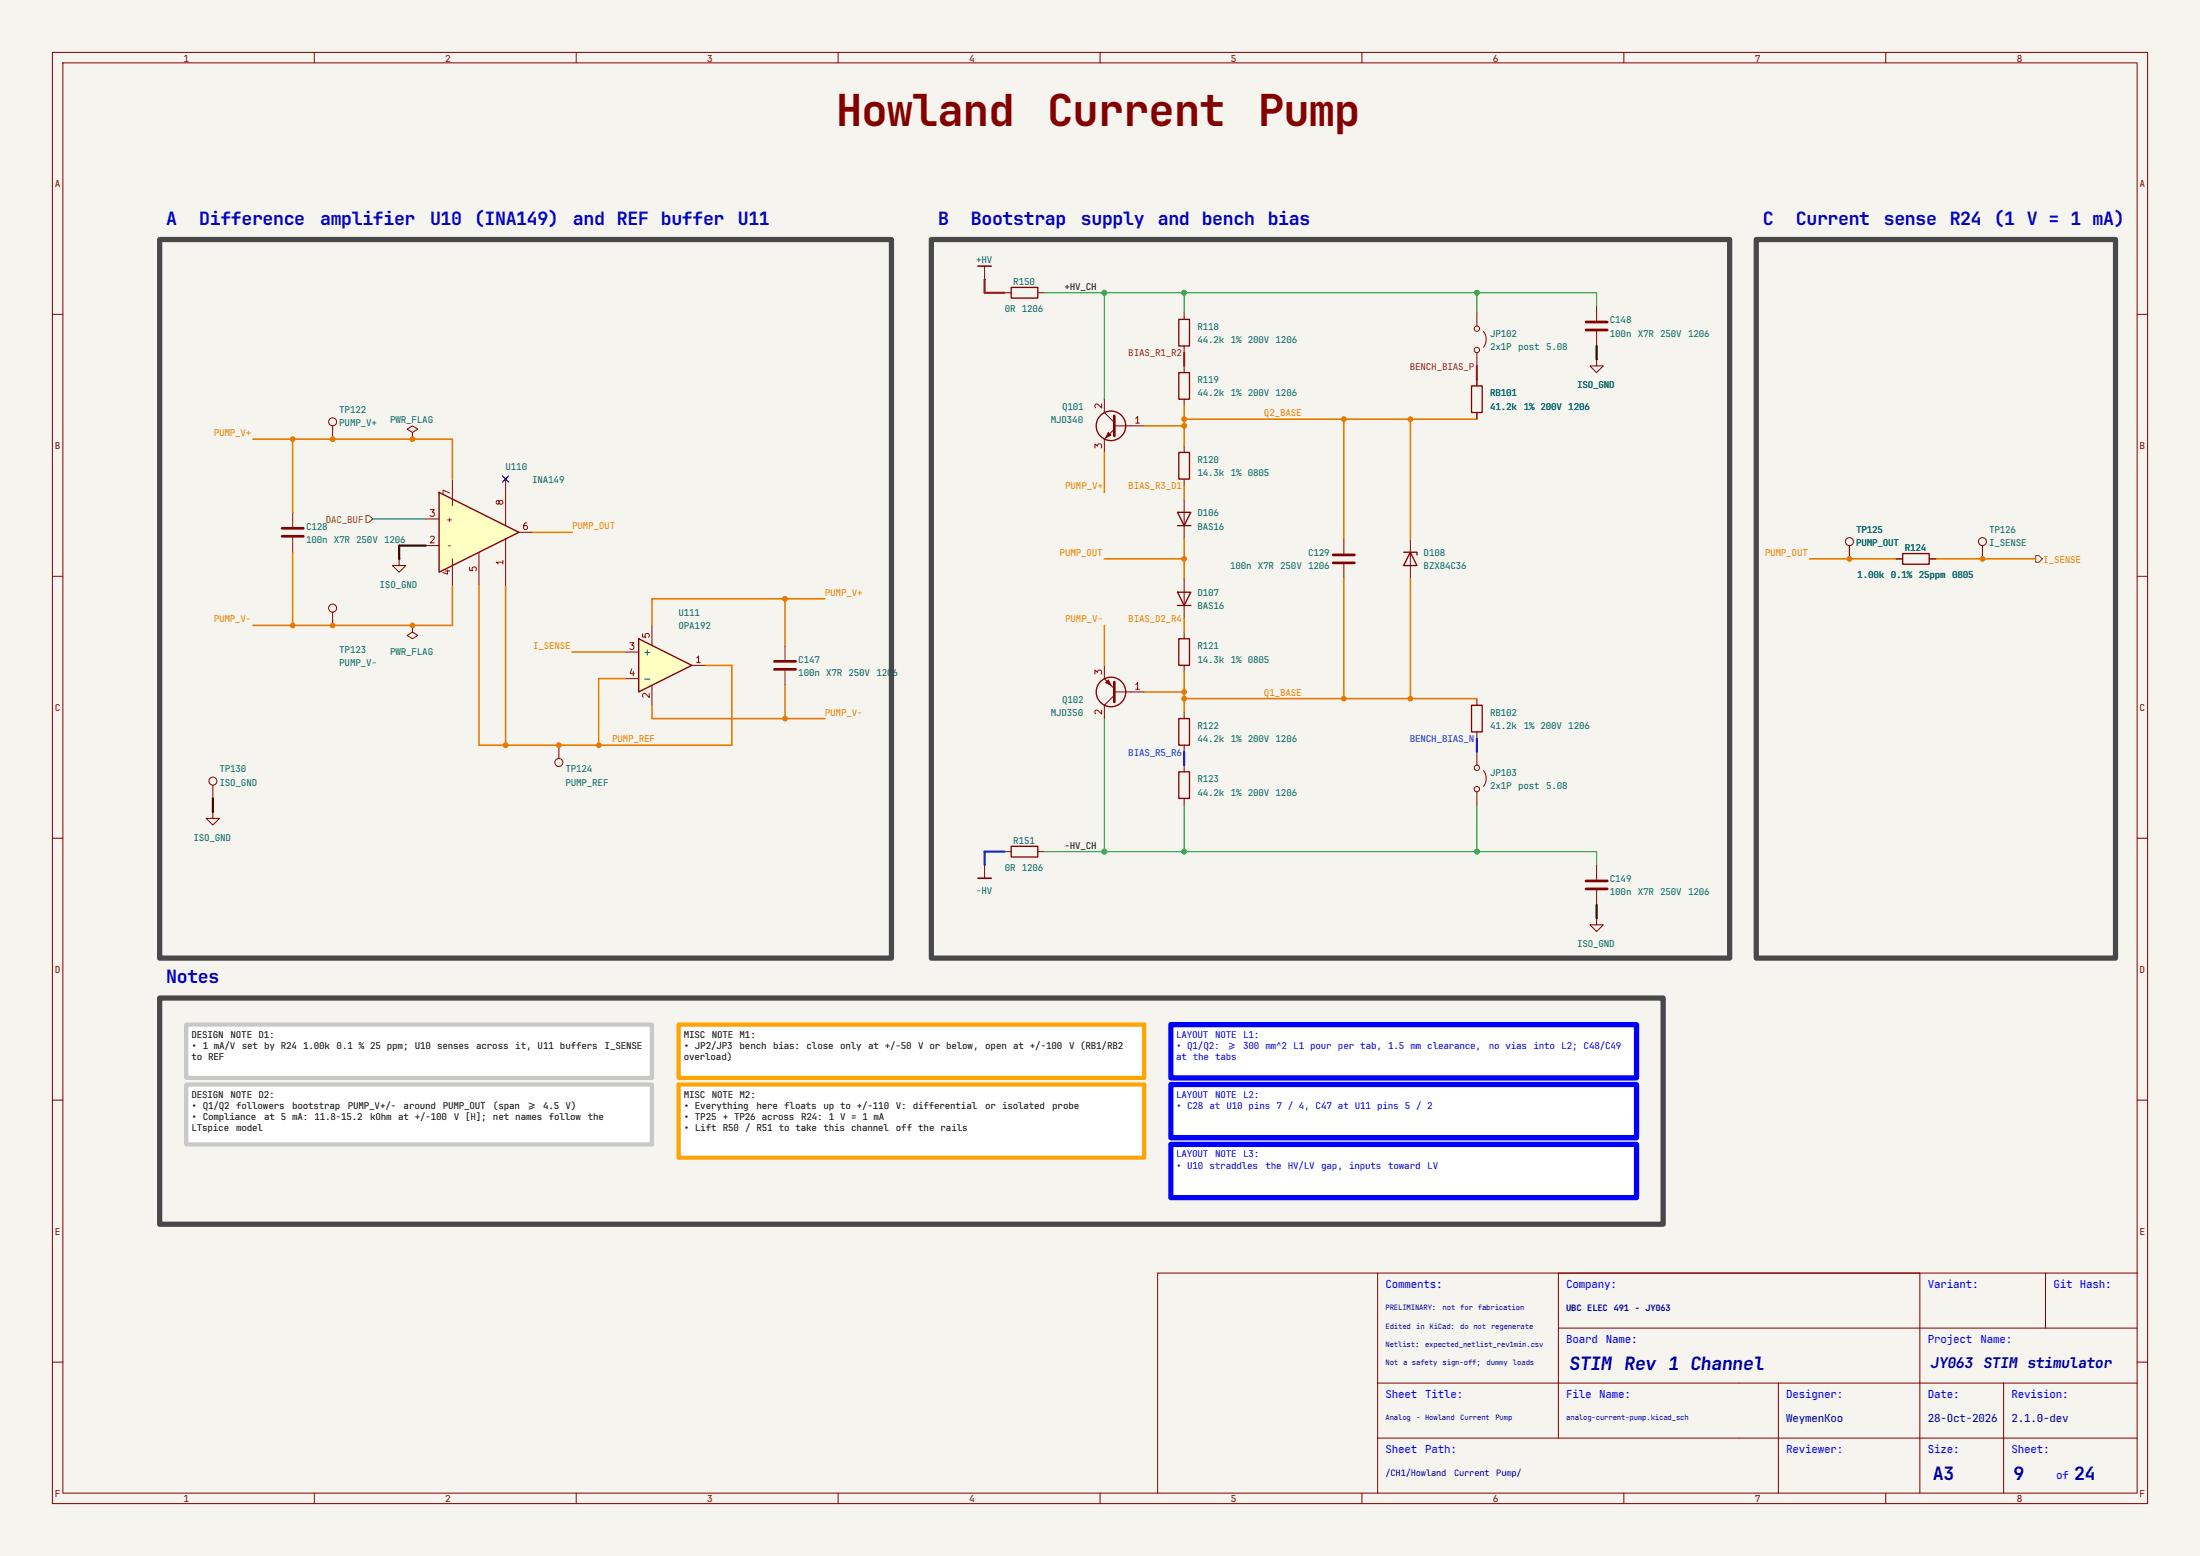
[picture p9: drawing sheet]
<svg xmlns="http://www.w3.org/2000/svg" width="420mm" height="297mm" viewBox="0 0 420 297" stroke-linecap="round" stroke-linejoin="round" font-family="sans-serif">
<path d="M0 0h420v297h-420z" fill="#f5f4ef" stroke="#f5f4ef" stroke-width=".19"/>
<g fill="none" stroke="#840000" stroke-width=".19">
<path d="M10 10h400v277h-400zM12 12h396v273h-396zM60 10v2M110 10v2M160 10v2M210 10v2M260 10v2M310 10v2M360 10v2M10 60h2M408 60h2M10 110h2"/>
<path d="M408 110h2M10 160h2M408 160h2M10 210h2M408 210h2M263 243v42M297.5 253.5h110.5M297.5 243v31.5M366.5 243v42M390.5 243v10.5M408 243h-187v42M10 260h2"/>
<path d="M263 274.5h145M263 264h145M339.5 264v21M382.5 264v21M408 260h2M60 285v2M110 285v2M160 285v2M210 285v2M260 285v2M310 285v2M360 285v2"/>
</g>
<g fill="#fff">
<path d="M223.5 207h88.9v10.2h-88.9z"/>
<path d="M223.5 195.6h88.9v10.1h-88.9z"/>
<path d="M35.6 195.6h88.9v10.1h-88.9z"/>
<path d="M223.5 218.4h88.9v10.2h-88.9z"/>
<path d="M129.5 195.6h88.9v10.1h-88.9z"/>
<path d="M129.5 207h88.9v14h-88.9z"/>
<path d="M35.6 207h88.9v11.4h-88.9z"/>
</g>
<g fill="none" stroke="#840000" stroke-width=".19">
<path d="M63.5 81.3v2.5M78.7 82.6l1.1-.7-1.1-.6-1 .6 1 .7v1.2M78.7 83.8h.1M78.7 119.4v1.3l1.1 .6-1.1 .6-1-.6 1-.6M78.7 119.4h.1M378.5 104.1v2.6M149.9 123.2v2.8M149.9 128v2.8M210.8 127v2.5l1.9 1.9M212.7 132.1h5.7M212.7 132.7l-1.9 1.9v2.6M106.7 142.2v2.6"/>
<path d="M226.1 146.1v1.2M226.1 152.4v1.3"/>
<circle cx="63.5" cy="80.5" r=".76"/>
<circle cx="378.5" cy="103.4" r=".76"/>
<circle cx="106.7" cy="145.5" r=".76"/>
</g>
<path d="M147.8 126.2h4.1M147.8 127.8h4.1M212.7 130.2v3.8" fill="none" stroke="#840000" stroke-width=".51"/>
<g fill="none" stroke="#840000" stroke-width=".25">
<path d="M225 147.3h2.1v5.1h-2.1z"/>
<circle cx="212.1" cy="132.1" r="2.82"/>
</g>
<path d="M211.6 129.8l.5 1-1-.5z" fill="#840000" stroke="#840000" stroke-width=".19"/>
<path d="M121.9 121.9l10.2 5.1-10.2 5.1z" fill="#ffffc2"/>
<path d="M121.9 121.9l10.2 5.1-10.2 5.1z" fill="none" stroke="#840000" stroke-width=".25"/>
<path d="M124.5 119.4v3.8M119.4 124.5h2.5M119.4 129.5h2.5M124.5 130.8v3.8M132.1 127h2.5" fill="none" stroke="#840000" stroke-width=".19"/>
<path d="M83.8 94l15.3 7.6-15.3 7.6z" fill="#ffffc2"/>
<g fill="none" stroke="#840000" stroke-width=".25">
<path d="M193 54.9h5.1v2h-5.1zM225 71.1h2.1v5.1h-2.1zM225 61h2.1v5h-2.1zM280.9 73.7h2.1v5h-2.1zM83.8 94l15.3 7.6-15.3 7.6zM224.8 97.8h2.5l-1.2 2.5zM225 86.4h2.1v5h-2.1zM224.8 113h2.5l-1.2 2.6zM224.8 100.3h2.5M224.8 115.6h2.5M268 105.4h2.5v.5M269.2 105.4l1.3 2.6h-2.5z"/>
<path d="M363.2 105.7h5.1v2h-5.1zM225 121.9h2.1v5.1h-2.1zM225 137.2h2.1v5h-2.1zM280.9 134.6h2.1v5.1h-2.1zM193 161.5h5.1v2.1h-5.1z"/>
<circle cx="212.1" cy="81.3" r="2.82"/>
</g>
<g fill="none" stroke="#840000" stroke-width=".19">
<path d="M188 53.3h.1M188 50.8v2.5M191.8 55.9h1.2M198.1 55.9h1.3M226.1 59.7v1.3M281.9 59.7v2.5M304.8 58.4v2.8M210.8 76.2v2.5l1.9 1.9M226.1 66v1.3M226.1 69.9v1.2M226.1 76.2v1.3M281.9 67.3v2.6"/>
<path d="M281.9 72.4v1.3M281.9 78.7v1.3M283.2 63.2a2.54 2.54 0 0 1 0 3.1M304.8 68.6v1.3h1.3l-1.3 1.2-1.3-1.2h1.3M304.8 68.6h.1M304.8 63.2v2.8M55.9 97.8v2.8M81.3 99.1h2.5M86.4 91.4v5.1M96.1 91.1l.8 .7M96.5 91.4v8.9M96.9 91.1l-.8 .7"/>
<path d="M212.7 81.3h5.7M212.7 81.9l-1.9 1.9v2.6M226.1 85.1v1.3M226.1 91.4v1.3M226.1 95.3v7.6M55.9 102.6v2.8M63.5 116.8v2.6M76.2 106.7v1.3h1.3l-1.3 1.2-1.3-1.2h1.3M76.2 106.7h.1M81.3 104.1h2.5M86.4 106.7v5.1M91.4 105.4v6.4"/>
<path d="M96.5 102.9v8.9M99.1 101.6h2.5M226.1 110.5v7.6M256.5 102.9v2.8M256.5 107.7v2.8M269.2 102.9v7.6M353.1 104.1v2.6M361.9 106.7h1.3M368.3 106.7h1.3M226.1 120.7v1.2M226.1 127v1.3M226.1 135.9v1.3"/>
<path d="M281.9 133.4v1.2M281.9 139.7v1.3M40.6 154.9v1.3h1.3l-1.3 1.3-1.2-1.3h1.2M40.6 154.9h.1M40.6 149.9v2.5M226.1 142.2v1.3M281.9 143.5v2.6M281.9 151.1v2.6M283.2 147.1a2.54 2.54 0 0 1 0 3M188 165.1h.1M188 165.1v2.5M191.8 162.6h1.2"/>
<path d="M198.1 162.6h1.3M304.8 175.3v1.2h1.3l-1.3 1.3-1.3-1.3h1.3M304.8 175.3h.1M304.8 165.1v2.8M304.8 169.9v2.8"/>
<circle cx="281.9" cy="66.8" r=".51"/>
<circle cx="281.9" cy="62.7" r=".51"/>
<circle cx="63.5" cy="116.1" r=".76"/>
<circle cx="353.1" cy="103.4" r=".76"/>
<circle cx="40.6" cy="149.1" r=".76"/>
<circle cx="281.9" cy="150.6" r=".51"/>
<circle cx="281.9" cy="146.6" r=".51"/>
</g>
<path d="M212.7 79.4v3.8M302.8 61.5h4M302.8 63h4M53.8 100.8h4.1M53.8 102.4h4.1M254.5 105.9h4.1M254.5 107.4h4.1M302.8 169.7h4M302.8 168.1h4" fill="none" stroke="#840000" stroke-width=".51"/>
<path d="M186.7 50.8h2.5M186.7 167.6h2.5" fill="none" stroke="#840000" stroke-width=".3"/>
<path d="M211.6 82.6l.5 .5-1 .5z" fill="#840000" stroke="#840000" stroke-width=".19"/>
<path d="M69.8 98.4h.7l.6 .7-.6 .6h-.7zM388.6 106h.7l.6 .7-.6 .6h-.7z" fill="none" stroke="#725600" stroke-width=".19"/>
<g fill="none" stroke="#e67800" stroke-width=".3">
<path d="M226.1 77.5v7.6M48.3 83.8h38.1v7.6M55.9 83.8v14M210.8 86.4v7.6M218.4 81.3h7.7M226.1 92.7v2.6M226.1 80h55.8M256.5 80v22.9M269.2 80v22.9M55.9 105.4v14M86.4 111.8v7.6h-38.1M91.4 111.8v30.4h48.3v-15.2h-5.1"/>
<path d="M96.5 111.8v30.4M101.6 101.6h7.6M149.9 114.3v8.9M157.5 114.3h-33v5.1M210.8 106.7h15.3M210.8 119.4v7.6M226.1 102.9v7.6M226.1 118.1v2.6M256.5 110.5v22.9M269.2 110.5v22.9M345.4 106.7h16.5M369.6 106.7h19"/>
<path d="M109.2 124.5h10.2M119.4 129.5h-5.1v12.7M124.5 134.6v2.6h33M149.9 130.8v6.4M218.4 132.1h7.7M226.1 133.4h55.8M226.1 128.3v7.6"/>
</g>
<path d="M199.4 55.9h105.4v2.5M210.8 55.9v20.3M226.1 55.9v3.8M281.9 55.9v3.8M71.1 99.1h10.2M210.8 137.2v25.4M226.1 153.7v8.9M281.9 153.7v8.9M199.4 162.6h105.4v2.5" fill="none" stroke="#009600" stroke-width=".19"/>
<path d="M188 53.3v2.6h3.8M226.1 67.3v2.6M281.9 69.9v2.5" fill="none" stroke="#d40020" stroke-width=".41"/>
<path d="M226.1 143.5v2.6M281.9 141v2.5M191.8 162.6h-3.8v2.5" fill="none" stroke="#003cd2" stroke-width=".41"/>
<path d="M304.8 66v2.6M81.3 104.1h-5.1v2.6M40.6 152.4v2.5M304.8 172.7v2.6" fill="none" stroke="#000" stroke-width=".41"/>
<path d="M95.9 90.8l1.2 1.2M97.1 90.8l-1.2 1.2" fill="none" stroke="#000084" stroke-width=".19"/>
<path d="M223.5 195.6h88.9v10.1h-88.9zM223.5 207h88.9v10.2h-88.9zM223.5 218.4h88.9v10.2h-88.9z" fill="none" stroke="#00f" stroke-width="1"/>
<path d="M35.6 195.6h88.9v10.1h-88.9zM35.6 207h88.9v11.4h-88.9z" fill="none" stroke="#c8c8c8" stroke-width=".8"/>
<path d="M129.5 195.6h88.9v10.1h-88.9zM129.5 207h88.9v14h-88.9z" fill="none" stroke="#ffa500" stroke-width=".8"/>
<path d="M30.5 45.7h139.7v137.2h-139.7zM177.8 45.7h152.4v137.2h-152.4zM335.3 45.7h68.6v137.2h-68.6zM30.5 190.5h287v43.2h-287z" fill="none" stroke="#484848" stroke-width="1"/>
<g fill="#e67800" stroke="#e67800" stroke-width=".19">
<circle cx="78.7" cy="83.8" r=".46"/>
<circle cx="63.5" cy="119.4" r=".46"/>
<circle cx="78.7" cy="119.4" r=".46"/>
<circle cx="149.9" cy="114.3" r=".46"/>
<circle cx="55.9" cy="83.8" r=".46"/>
<circle cx="63.5" cy="83.8" r=".46"/>
<circle cx="226.1" cy="132.1" r=".46"/>
<circle cx="256.5" cy="133.4" r=".46"/>
<circle cx="226.1" cy="133.4" r=".46"/>
<circle cx="269.2" cy="133.4" r=".46"/>
<circle cx="378.5" cy="106.7" r=".46"/>
<circle cx="353.1" cy="106.7" r=".46"/>
<circle cx="269.2" cy="80" r=".46"/>
<circle cx="149.9" cy="137.2" r=".46"/>
<circle cx="114.3" cy="142.2" r=".46"/>
<circle cx="96.5" cy="142.2" r=".46"/>
<circle cx="106.7" cy="142.2" r=".46"/>
<circle cx="226.1" cy="106.7" r=".46"/>
<circle cx="226.1" cy="81.3" r=".46"/>
<circle cx="226.1" cy="80" r=".46"/>
<circle cx="256.5" cy="80" r=".46"/>
<circle cx="55.9" cy="119.4" r=".46"/>
</g>
<g fill="#009600" stroke="#009600" stroke-width=".19">
<circle cx="226.1" cy="162.6" r=".46"/>
<circle cx="210.8" cy="162.6" r=".46"/>
<circle cx="281.9" cy="55.9" r=".46"/>
<circle cx="281.9" cy="162.6" r=".46"/>
<circle cx="226.1" cy="55.9" r=".46"/>
<circle cx="210.8" cy="55.9" r=".46"/>
</g>
<g font-size="8.4" fill="#840000">
<text x="159.6" y="24.1">Howland</text>
<text x="199.9" y="24.1">Current</text>
<text x="240.2" y="24.1">Pump</text>
</g>
<g font-size="3.5" fill="#0000c2">
<text x="31.7" y="42.9">A</text>
<text x="38" y="42.9">Difference</text>
<text x="61.1" y="42.9">amplifier</text>
<text x="82.1" y="42.9">U10 (INA149)</text>
<text x="109.4" y="42.9">and REF buffer</text>
<text x="140.8" y="42.9">U11</text>
<text x="179.1" y="42.9">B</text>
<text x="185.4" y="42.9">Bootstrap</text>
<text x="206.3" y="42.9">supply</text>
<text x="221" y="42.9">and bench</text>
<text x="242" y="42.9">bias</text>
<text x="336.5" y="42.9">C</text>
<text x="342.8" y="42.9">Current</text>
<text x="359.6" y="42.9">sense</text>
<text x="372.2" y="42.9">R24 (1 V = 1 mA)</text>
<text x="31.7" y="187.7">Notes</text>
</g>
<g font-size="3.5" fill="#00007f">
<text x="299.5" y="261.5">STIM Rev 1 Channel</text>
<text x="369" y="282.5">A3</text>
<text x="384.4" y="282.5">9</text>
<text x="396" y="282.5">24</text>
</g>
<g font-size="2.8" fill="#00007f">
<text x="368.5" y="261.2">JY063</text>
<text x="378.6" y="261.2">STIM stimulator</text>
</g>
<g font-size="2.1" fill="#00f">
<text x="264.5" y="245.9">Comments:</text>
<text x="299" y="245.9">Company:</text>
<text x="368" y="245.9">Variant:</text>
<text x="392" y="245.9">Git Hash:</text>
<text x="299" y="256.4">Board</text>
<text x="306.6" y="256.4">Name:</text>
<text x="368" y="256.4">Project</text>
<text x="378.1" y="256.4">Name:</text>
<text x="264.5" y="266.9">Sheet</text>
<text x="272.1" y="266.9">Title:</text>
<text x="299" y="266.9">File Name:</text>
<text x="341" y="266.9">Designer:</text>
<text x="368" y="266.9">Date:</text>
<text x="384" y="266.9">Revision:</text>
<text x="264.5" y="277.4">Sheet</text>
<text x="272.1" y="277.4">Path:</text>
<text x="341" y="277.4">Reviewer:</text>
<text x="368" y="277.4">Size:</text>
<text x="384" y="277.4">Sheet:</text>
<text x="392.5" y="282.4">of</text>
</g>
<g font-size="2.1" fill="#00007f">
<text x="341" y="271.4">WeymenKoo</text>
<text x="368" y="271.4">28-Oct-2026</text>
<text x="384" y="271.4">2.1.0-dev</text>
</g>
<g font-size="1.8" fill="#840000">
<text x="35" y="11.8">1</text>
<text x="85" y="11.8">2</text>
<text x="135" y="11.8">3</text>
<text x="185" y="11.8">4</text>
<text x="235" y="11.8">5</text>
<text x="285" y="11.8">6</text>
<text x="335" y="11.8">7</text>
<text x="385" y="11.8">8</text>
<text x="10.5" y="35.8">A</text>
<text x="408.4" y="35.8">A</text>
<text x="10.5" y="85.8">B</text>
<text x="408.4" y="85.8">B</text>
<text x="85.3" y="99.8">+</text>
<text x="85.3" y="104.9">-</text>
<text x="10.5" y="135.8">C</text>
<text x="408.4" y="135.8">C</text>
<text x="10.5" y="185.8">D</text>
<text x="408.4" y="185.8">D</text>
<text x="10.5" y="235.8">E</text>
<text x="408.4" y="235.8">E</text>
<text x="10.5" y="285.8">F</text>
<text x="35" y="286.8">1</text>
<text x="85" y="286.8">2</text>
<text x="135" y="286.8">3</text>
<text x="185" y="286.8">4</text>
<text x="235" y="286.8">5</text>
<text x="285" y="286.8">6</text>
<text x="335" y="286.8">7</text>
<text x="385" y="286.8">8</text>
<text x="408.4" y="285.8">F</text>
</g>
<g font-size="1.8" fill="#006464">
<text x="186.4" y="50.3">+HV</text>
<text x="191.8" y="59.5">0R 1206</text>
<text x="193.4" y="54.3">R150</text>
<text x="228.6" y="65.5">44.2k</text>
<text x="228.6" y="63">R118</text>
<text x="235" y="65.5">1% 200V 1206</text>
<text x="284.5" y="64.2">JP102</text>
<text x="307.3" y="64.2">100n X7R 250V 1206</text>
<text x="307.3" y="61.7">C148</text>
<text x="284.5" y="66.8">2x1P post 5.08</text>
<text x="228.6" y="75.7">44.2k</text>
<text x="228.6" y="73.1">R119</text>
<text x="235" y="75.7">1% 200V 1206</text>
<text x="284.5" y="75.7">RB101</text>
<text x="301.1" y="74.2">ISO_GND</text>
<text x="64.8" y="78.8">TP122</text>
<text x="64.8" y="81.4">PUMP_V+</text>
<text x="74.5" y="80.8">PWR_FLAG</text>
<text x="200.6" y="80.8">MJD340</text>
<text x="202.7" y="78.2">Q101</text>
<text x="284.5" y="78.2">41.2k</text>
<text x="290.9" y="78.2">1% 200V 1206</text>
<text x="96.5" y="89.6">U110</text>
<text x="228.6" y="88.4">R120</text>
<text x="101.6" y="92.2">INA149</text>
<text x="228.6" y="90.9">14.3k</text>
<text x="235" y="90.9">1% 0805</text>
<text x="58.4" y="101.1">C128</text>
<text x="228.6" y="98.5">D106</text>
<text x="228.6" y="101.1">BAS16</text>
<text x="354.3" y="101.7">TP125</text>
<text x="379.7" y="101.7">TP126</text>
<text x="58.4" y="103.6">100n X7R 250V 1206</text>
<text x="249.7" y="106.2">C129</text>
<text x="271.8" y="106.2">D108</text>
<text x="354.3" y="104.2">PUMP_OUT</text>
<text x="363.6" y="105.1">R124</text>
<text x="379.7" y="104.2">I_SENSE</text>
<text x="72.5" y="112.3">ISO_GND</text>
<text x="228.6" y="113.8">D107</text>
<text x="234.8" y="108.7">100n X7R 250V 1206</text>
<text x="271.8" y="108.7">BZX84C36</text>
<text x="354.6" y="110.3">1.00k</text>
<text x="361" y="110.3">0.1% 25ppm</text>
<text x="372.7" y="110.3">0805</text>
<text x="129.5" y="117.6">U111</text>
<text x="228.6" y="116.3">BAS16</text>
<text x="64.8" y="124.6">TP123</text>
<text x="74.5" y="125">PWR_FLAG</text>
<text x="129.5" y="120.1">OPA192</text>
<text x="228.6" y="123.9">R121</text>
<text x="64.8" y="127.1">PUMP_V-</text>
<text x="152.4" y="129">100n X7R 250V 1206</text>
<text x="152.4" y="126.5">C147</text>
<text x="228.6" y="126.5">14.3k</text>
<text x="235" y="126.5">1% 0805</text>
<text x="200.6" y="136.6">MJD350</text>
<text x="202.7" y="134.1">Q102</text>
<text x="284.5" y="136.6">RB102</text>
<text x="228.6" y="141.7">44.2k</text>
<text x="228.6" y="139.2">R122</text>
<text x="235" y="141.7">1% 200V 1206</text>
<text x="284.5" y="139.2">41.2k</text>
<text x="290.9" y="139.2">1% 200V 1206</text>
<text x="41.9" y="147.4">TP130</text>
<text x="41.9" y="150">ISO_GND</text>
<text x="107.9" y="147.4">TP124</text>
<text x="107.9" y="150">PUMP_REF</text>
<text x="228.6" y="149.3">R123</text>
<text x="284.5" y="148.1">JP103</text>
<text x="228.6" y="151.9">44.2k</text>
<text x="235" y="151.9">1% 200V 1206</text>
<text x="284.5" y="150.6">2x1P post 5.08</text>
<text x="36.9" y="160.5">ISO_GND</text>
<text x="193.4" y="161">R151</text>
<text x="191.8" y="166.2">0R 1206</text>
<text x="186.4" y="170.7">-HV</text>
<text x="307.3" y="170.9">100n X7R 250V 1206</text>
<text x="307.3" y="168.4">C149</text>
<text x="301.1" y="180.8">ISO_GND</text>
</g>
<g font-size="1.8" fill="#0f0f0f">
<text x="203.2" y="55.3">+HV_CH</text>
<text x="203.2" y="162">-HV_CH</text>
</g>
<g font-size="1.8" fill="#d40020">
<text x="215.4" y="68">BIAS_R1_R2</text>
<text x="269.2" y="70.6">BENCH_BIAS_P</text>
</g>
<g font-size="1.8" fill="#e67800">
<text x="40.8" y="83.3">PUMP_V+</text>
<text x="241.3" y="79.4">Q2_BASE</text>
<text x="203.4" y="93.4">PUMP_V+</text>
<text x="215.4" y="93.4">BIAS_R3_D1</text>
<text x="109.2" y="101">PUMP_OUT</text>
<text x="202.3" y="106.1">PUMP_OUT</text>
<text x="336.9" y="106.1">PUMP_OUT</text>
<text x="390.1" y="107.4">I_SENSE</text>
<text x="157.5" y="113.7">PUMP_V+</text>
<text x="40.8" y="118.8">PUMP_V-</text>
<text x="203.4" y="118.8">PUMP_V-</text>
<text x="215.4" y="118.8">BIAS_D2_R4</text>
<text x="101.8" y="123.9">I_SENSE</text>
<text x="157.5" y="136.6">PUMP_V-</text>
<text x="241.3" y="132.8">Q1_BASE</text>
<text x="116.8" y="141.7">PUMP_REF</text>
</g>
<text font-size="1.8" fill="#725600" x="62.2" y="99.8">DAC_BUF</text>
<g font-size="1.8" fill="#003cd2">
<text x="269.2" y="141.7">BENCH_BIAS_N</text>
<text x="215.4" y="144.2">BIAS_R5_R6</text>
</g>
<g font-size="1.8">
<text x="36.6" y="198.1">DESIGN</text>
<text x="36.6" y="200.2">• 1 mA/V set by R24 1.00k</text>
<text x="36.6" y="202.3">to REF</text>
<text x="44" y="198.1">NOTE D1:</text>
<text x="64.3" y="200.2">0.1 % 25 ppm; U10 senses</text>
<text x="90.9" y="200.2">across</text>
<text x="98.4" y="200.2">it, U11 buffers</text>
<text x="115.4" y="200.2">I_SENSE</text>
<text x="130.5" y="198.1">MISC NOTE M1:</text>
<text x="130.5" y="200.2">• JP2/JP3</text>
<text x="130.5" y="202.3">overload)</text>
<text x="141.2" y="200.2">bench</text>
<text x="147.6" y="200.2">bias:</text>
<text x="154" y="200.2">close</text>
<text x="160.4" y="200.2">only at +/-50</text>
<text x="175.3" y="200.2">V or below,</text>
<text x="188.1" y="200.2">open at +/-100</text>
<text x="204.1" y="200.2">V (RB1/RB2</text>
<text x="36.6" y="209.5">DESIGN</text>
<text x="44" y="209.5">NOTE D2:</text>
<text x="130.5" y="209.5">MISC NOTE M2:</text>
<text x="36.6" y="211.6">• Q1/Q2</text>
<text x="36.6" y="213.8">• Compliance</text>
<text x="36.6" y="215.9">LTspice</text>
<text x="45.1" y="211.6">followers</text>
<text x="45.1" y="215.9">model</text>
<text x="50.4" y="213.8">at 5 mA: 11.8-15.2</text>
<text x="55.7" y="211.6">bootstrap</text>
<text x="66.4" y="211.6">PUMP_V+/-</text>
<text x="70.7" y="213.8">kOhm at +/-100</text>
<text x="77.1" y="211.6">around</text>
<text x="84.5" y="211.6">PUMP_OUT</text>
<text x="86.7" y="213.8">V [H]; net names</text>
<text x="94.1" y="211.6">(span</text>
<text x="100.5" y="211.6">&gt;= 4.5 V)</text>
<text x="104.8" y="213.8">follow</text>
<text x="112.2" y="213.8">the</text>
<text x="130.5" y="211.6">• Everything</text>
<text x="130.5" y="213.8">• TP25 + TP26 across</text>
<text x="130.5" y="215.9">• Lift R50 / R51 to take this channel</text>
<text x="144.4" y="211.6">here floats</text>
<text x="152.9" y="213.8">R24: 1 V = 1 mA</text>
<text x="157.2" y="211.6">up to +/-110</text>
<text x="171" y="211.6">V: differential</text>
<text x="171" y="215.9">off the rails</text>
<text x="188.1" y="211.6">or isolated</text>
<text x="200.9" y="211.6">probe</text>
</g>
<g font-size="1.8" fill="#00f">
<text x="224.5" y="198.1">LAYOUT</text>
<text x="224.5" y="200.2">• Q1/Q2:</text>
<text x="224.5" y="202.3">at the tabs</text>
<text x="232" y="198.1">NOTE L1:</text>
<text x="234.1" y="200.2">&gt;= 300 mm^2 L1 pour per tab, 1.5 mm clearance,</text>
<text x="284.2" y="200.2">no vias into L2; C48/C49</text>
<text x="224.5" y="209.5">LAYOUT</text>
<text x="232" y="209.5">NOTE L2:</text>
<text x="224.5" y="211.6">• C28 at U10 pins 7 / 4, C47 at U11 pins 5 / 2</text>
<text x="224.5" y="220.9">LAYOUT</text>
<text x="232" y="220.9">NOTE L3:</text>
<text x="224.5" y="223.1">• U10 straddles</text>
<text x="241.6" y="223.1">the HV/LV</text>
<text x="252.2" y="223.1">gap, inputs</text>
<text x="265" y="223.1">toward</text>
<text x="272.5" y="223.1">LV</text>
</g>
<g font-size="1.7" fill="#00007f">
<text x="299" y="250.2">UBC ELEC 491 - JY063</text>
<text x="264.5" y="281.7">/CH1/Howland</text>
<text x="277.6" y="281.7">Current</text>
<text x="285.6" y="281.7">Pump/</text>
</g>
<g font-size="1.4" fill="#00007f">
<text x="264.5" y="250.1">PRELIMINARY:</text>
<text x="275.4" y="250.1">not for fabrication</text>
<text x="264.5" y="253.6">Edited</text>
<text x="264.5" y="257.1">Netlist:</text>
<text x="270.4" y="253.6">in KiCad:</text>
<text x="272.1" y="257.1">expected_netlist_rev1min.csv</text>
<text x="278.8" y="253.6">do not regenerate</text>
<text x="264.5" y="260.6">Not a safety</text>
<text x="275.4" y="260.6">sign-off;</text>
<text x="283.8" y="260.6">dummy</text>
<text x="288.8" y="260.6">loads</text>
<text x="264.5" y="271.1">Analog</text>
<text x="270.4" y="271.1">- Howland</text>
<text x="278.8" y="271.1">Current</text>
<text x="285.5" y="271.1">Pump</text>
<text x="299" y="271.1">analog-current-pump.kicad_sch</text>
</g>
<g font-size="1.3" fill="#a90000">
<text x="210.7" y="78.2" transform="rotate(-90 210.7 78.2)">2</text>
<text x="216.4" y="81.1">1</text>
<text x="210.7" y="85.8" transform="rotate(-90 210.7 85.8)">3</text>
<text x="86.2" y="94.7" transform="rotate(-90 86.2 94.7)">7</text>
<text x="81.8" y="98.9">3</text>
<text x="96.4" y="96.6" transform="rotate(-90 96.4 96.6)">8</text>
<text x="99.6" y="101.5">6</text>
<text x="81.8" y="104">2</text>
<text x="86.2" y="110" transform="rotate(-90 86.2 110)">4</text>
<text x="91.3" y="109.3" transform="rotate(-90 91.3 109.3)">5</text>
<text x="96.4" y="108" transform="rotate(-90 96.4 108)">1</text>
<text x="119.9" y="124.3">3</text>
<text x="124.3" y="122" transform="rotate(-90 124.3 122)">5</text>
<text x="119.9" y="129.4">4</text>
<text x="132.6" y="126.9">1</text>
<text x="210.7" y="129" transform="rotate(-90 210.7 129)">3</text>
<text x="216.4" y="131.9">1</text>
<text x="124.3" y="133.4" transform="rotate(-90 124.3 133.4)">2</text>
<text x="210.7" y="136.6" transform="rotate(-90 210.7 136.6)">2</text>
</g>
<g font-size="1.3" fill="#006464">
<text x="122.7" y="125.4">+</text>
<text x="122.7" y="130.5">-</text>
</g>
</svg>
